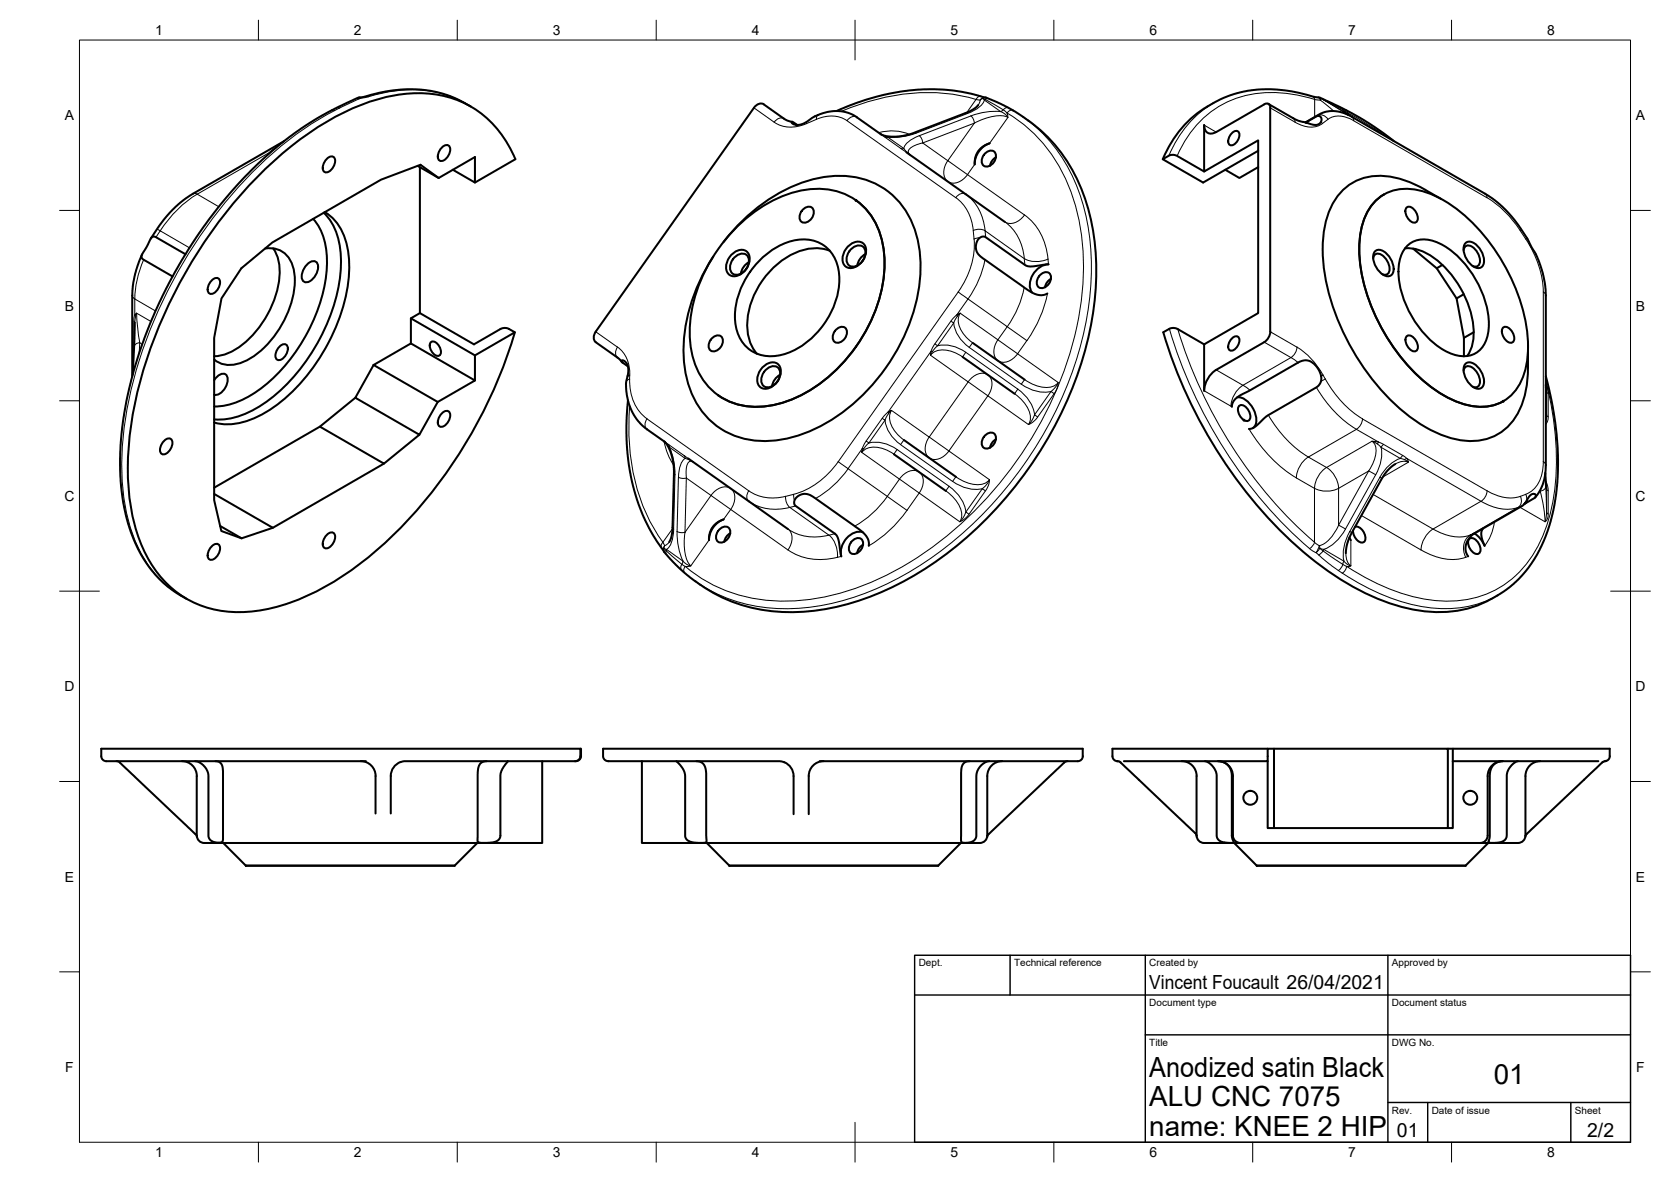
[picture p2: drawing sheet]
<svg xmlns="http://www.w3.org/2000/svg" width="420mm" height="297mm" viewBox="0 0 420 297" stroke-linecap="round" stroke-linejoin="round" font-family="sans-serif">
<!-- layer: Visible -->
<g fill="none" stroke="#000" stroke-width=".51">
<path d="M71.5 35.5l-23 13.2-2 1.3-2.3 1.9-2.4 2.5-3.9 5.5M82.3 39.8a1.11 1.11 0 0 1 1.5-.4 1.11 1.11 0 0 1 .4 1.5 2.47 2.47 0 0 1-2.6 2.3 2.47 2.47 0 0 1 .7-3.4zM90.1 24.6l-7.7 3.6-6.6 4.1-6.1 4.6-5.9 5.3-5.3 5.6-5.8 7.1-5.6 8.2-4.6 8.1-4.3 9-3.2 8.5-2.6 9.2-1.3 7.1-.9 8.7 .1 7.1 .9 6.6 1 4.3 .9 2.7a28.7 28.7 0 0 0 12.3 15.2l1.5 .9M90.4 24.5l6.7-1.5 3.7-.5h4.9l4.5 .7a26.2 26.2 0 0 1 6.6 2.7l1.5 .9M90.4 24.5h-.3M111.2 37a1.11 1.11 0 0 1 1.5-.5 1.11 1.11 0 0 1 .5 1.6 2.47 2.47 0 0 1-2.7 2.3 2.47 2.47 0 0 1 .7-3.4zM199.2 30.6l-1.8-.6-5.4-3.8a1.91 1.91 0 0 0-2.4 .9l-39.8 56.2a1.92 1.92 0 0 0 0 2.7l5.7 4 .8 .9M200.4 31.4l-.9-.7h-.4v.3l.5 .2 1.5 .2 1.5-.6 2.1-1.5 2.2-.9 2.6-.5h1.9l2 .5 1.4 .6 6.8 4.8M227.9 38.3l24.7 17.5M246 26.4l-1.1 1-1.8 .9-14.4 5.4-2.7 .6h-2l-1.2-.1-1.4-.5M246.5 37.3l1.1-.7 1.2-.6a5.6 5.6 0 0 0-3.7 5.3l.3-2.2zM247.7 38.5a1.5 1.5 0 0 1 2.2-.5 1.5 1.5 0 0 1 .3 2.2 1.94 1.94 0 0 1-3.1 1.2 2.42 2.42 0 0 1 .6-2.9z"/>
<path d="M247.8 24.5l-1.1-.3a50.5 50.5 0 0 0-32.8 2.2l-3.5 1.5M247.8 24.5l4 1.7 3.3 1.8a41.4 41.4 0 0 1 19.5 28.6 73.7 73.7 0 0 1-4.8 40.4 97.2 97.2 0 0 1-41.3 48.4 60.2 60.2 0 0 1-33.1 8.3 41.5 41.5 0 0 1-22.2-8.9l-2.5-2.2-2.2-2.2-1.4-1.6-1.9-2.7-3-5.4-2-5.1-1.6-6.1-.8-5.5-.3-7.1 .4-6.3M250.4 39.5l-1 .9-.5 1.3M309.9 33.4a1 1 0 0 1 1.3-.4 1 1 0 0 1 .4 1.4l-.4 .9a1.63 1.63 0 0 1-2.1 1 2.4 2.4 0 0 1 .8-2.9zM316.4 37.9l-13.9 8-10.1-5.9 1.8-1h1.4l7.2 4.1M318.9 26.1l6.6 3.8 1.8 .7 2.9 .8h.8l.9-.4 .4-1.1-.4-.6-.7-.1-2.9 1.6M328.2 30.8l3.9-2.2 1.8-.6 1.5-.1 1.3 .2 2.5 .8 34.9 20.2 2.4 1.8 1.9 1.7 3.5 4.2 2.2 3.2 2.4 4.6 1.4 3.9 .7 3.6v46a11.5 11.5 0 0 1-2.6 6.9M331.5 24.5l-6.7-1.5-5.3-.6-3.2 .1-2.7 .3-2.6 .6-2.5 .9a28.5 28.5 0 0 0-16.1 15.7M331.5 24.5h.4M331.9 24.6l5.1 2.3 4.9 2.7 5.3 3.4 3.3 2.5M338 28.2l1 .7M78.7 55a16 16 0 0 1 3.5 11.2 43.3 43.3 0 0 1-18.6 32.8 18.5 18.5 0 0 1-9.7 3.2"/>
<path d="M81.4 53.5a16 16 0 0 1 4.3 11.4 45.4 45.4 0 0 1-10 27.6 34.9 34.9 0 0 1-16.1 12.2 15 15 0 0 1-5.8 .7M81.7 53.3a13.4 13.4 0 0 1 5.9 10.2 40.4 40.4 0 0 1-6.1 24.7 40.8 40.8 0 0 1-17.4 16.8 15.4 15.4 0 0 1-10.3 1.2M105 41.7l5.3 3 9.1-5.2v6.4l-5.5-3.2M105.6 42v36.7l13.6 7.8 7.2-4 1.4 .1 1.7 .9-10.1 5.8M110.3 44.7l-4.6-3.3-9.9 3.8-27.3 15.7-7.8 6.5-5 7.6-1.9 9.9v40.8l1.8 7.7 5.1 1.9M129.6 40l-10.2 5.9M129.6 40a25.7 25.7 0 0 0-27.8-16.4 51.6 51.6 0 0 0-22.6 8.8 106.9 106.9 0 0 0-33.5 37.8 105.1 105.1 0 0 0-13.5 43.8 49.3 49.3 0 0 0 5.2 26.6 25.2 25.2 0 0 0 24.2 13.2 49.2 49.2 0 0 0 23.1-8.1 104.5 104.5 0 0 0 33.4-36 118.3 118.3 0 0 0 11.4-26.2M185 57.3a30.3 30.3 0 0 1 20.9-9.9 16.2 16.2 0 0 1 16.1 14.2 34.5 34.5 0 0 1-6.8 25.5 35.7 35.7 0 0 1-20 14.5 16.8 16.8 0 0 1-18.1-5.7 22.8 22.8 0 0 1-3.3-17.3 40.3 40.3 0 0 1 11.2-21.3zM201.9 52.6a1.5 1.5 0 0 1 2.2-.5 1.5 1.5 0 0 1 .3 2.2 1.94 1.94 0 0 1-3.1 1.2 2.42 2.42 0 0 1 .6-2.9zM215.2 50.3a18.4 18.4 0 0 1 7.2 14.9 38.6 38.6 0 0 1-13.2 28.7 28.3 28.3 0 0 1-20.9 8.2 16 16 0 0 1-7.7-2.8v.1M316.4 42l-4.8 2.7-3.5-2M346.3 50.1a11.7 11.7 0 0 1 11.3-2.1 34.6 34.6 0 0 1 17.4 13.6 46 46 0 0 1 9.2 25.5 16.3 16.3 0 0 1-4.5 12.5 11.7 11.7 0 0 1-11.3 2 34.6 34.6 0 0 1-17.4-13.5 46 46 0 0 1-9.2-25.5 16.3 16.3 0 0 1 4.5-12.5z"/>
<path d="M348 48.9h.1M348 48.9a13.3 13.3 0 0 0-6 10.1 40.1 40.1 0 0 0 6 24.5 40.1 40.1 0 0 0 18.2 17.4 13.3 13.3 0 0 0 11.8-.1M353.6 52.3a1.39 1.39 0 0 1 2.1 .5l.3 .5a1.95 1.95 0 0 1 0 2.6 2.56 2.56 0 0 1-2.6-2.9zM362.3 50a37.4 37.4 0 0 0-11.7-5.4 13.6 13.6 0 0 0-16.8 9.7 37 37 0 0 0 1 21.6 58.5 58.5 0 0 0 21.7 30.3 23.5 23.5 0 0 0 14.9 4.6 13.4 13.4 0 0 0 11.6-10.1 26.9 26.9 0 0 0 1.2-8.3v-4.5M35.7 64l-1.7 4.8-.7 4.2v21.5M46.6 63.9l-7.6-4.4h-.6l-.5 .5-2.2 4.1v.8l7.7 4.6M53.4 70.4a1.11 1.11 0 0 1 1.5-.5 1.11 1.11 0 0 1 .4 1.6 2.47 2.47 0 0 1-2.6 2.3 2.47 2.47 0 0 1 .7-3.4zM66.6 62.5a6.1 6.1 0 0 1 7.3 5.5 22.3 22.3 0 0 1-4.7 16.2 17.1 17.1 0 0 1-10.7 7.5 5.9 5.9 0 0 1-4.6-1.4M68.7 62.4a11.8 11.8 0 0 1 1.3 9.3 25.1 25.1 0 0 1-11.8 16.7 9.8 9.8 0 0 1-4.4 1.1M77 66.7a1.76 1.76 0 0 1 2.7-.7 3.8 3.8 0 0 1-2.8 4.9 1.76 1.76 0 0 1-.8-2.6zM105.6 78.7l-2.3 1.3M181.9 60.8a42.6 42.6 0 0 1 23.2-15.9 21.1 21.1 0 0 1 19.7 4.5 23.9 23.9 0 0 1 6.7 18.1 48.1 48.1 0 0 1-19.4 35.9 33.1 33.1 0 0 1-22 7.3 19.3 19.3 0 0 1-17.3-15.1 38.4 38.4 0 0 1 3.9-26.6l2.6-4.5"/>
<path d="M184 64a2.76 2.76 0 0 1 4.1-.5 4.2 4.2 0 0 1-4.1 5.8 2.44 2.44 0 0 1-1.3-3.2l.7-1.5zM184.7 64.7a2.02 2.02 0 0 1 3.5 .1 3.5 3.5 0 0 1-3.5 4.2 2.37 2.37 0 0 1-.4-3.8zM188.3 65.9a3.9 3.9 0 0 0-2 2.9M190.8 65.6a15.3 15.3 0 0 1 13-5.3 9 9 0 0 1 7.2 9.2 20.8 20.8 0 0 1-13.7 19.5 9 9 0 0 1-11.7-4.9 16.7 16.7 0 0 1 2.1-14.4l.9-1.4zM208.6 63a13 13 0 0 0-12.5 2.8 20.7 20.7 0 0 0-8.1 17.4 10.3 10.3 0 0 0 2.3 5.7M213.2 61.9a2.76 2.76 0 0 1 4.1-.4 4.2 4.2 0 0 1-4.1 5.8 2.44 2.44 0 0 1-1.2-3.3l.7-1.4zM214 62.6a2.02 2.02 0 0 1 3.5 .1 3.5 3.5 0 0 1-3.5 4.2 2.37 2.37 0 0 1-.5-3.7zM217.6 63.8a3.9 3.9 0 0 0-2 3M259.5 73.5a4.9 4.9 0 0 1 2.3-6.5l1.8-.6-4 .6-1.6-.2-10.4-7.3-.5-.1-.7 .3-.5 .5-.4 .8-.1 1.2 .2 1.1 .6 .8 .9 .8 12.1 8.4 1.3 .7 1.2 .2 1-.1 .7-.3M261.6 69.1a1.5 1.5 0 0 1 2.2-.5 1.5 1.5 0 0 1 .2 2.2 1.94 1.94 0 0 1-3.1 1.1 2.42 2.42 0 0 1 .7-2.8zM264.3 70.1l-1 .9-.5 1.2M345.3 64.9a1.24 1.24 0 0 1 .7-1.1 1.24 1.24 0 0 1 1.4 .3 4.1 4.1 0 0 1 1.8 4.4 1.16 1.16 0 0 1-1.6 .4"/>
<path d="M345.8 63.1a2.32 2.32 0 0 1 3 .8 4.8 4.8 0 0 1 1.4 4.9 1.77 1.77 0 0 1-2.9-.1 5.1 5.1 0 0 1-1.8-5.3zM353.3 62.4a12.1 12.1 0 0 1 9.3 4.1 24.9 24.9 0 0 1 7.9 18 9.4 9.4 0 0 1-1.6 5M354.1 61.5a6.7 6.7 0 0 1 7.6-.5 24.4 24.4 0 0 1 12.1 15.9 12.4 12.4 0 0 1-1.2 10.5 6.6 6.6 0 0 1-8.3 1.2 24.4 24.4 0 0 1-12.1-15.8 12.4 12.4 0 0 1 1.2-10.5zM355.3 62.5l6 4.9 1.4-.8M361.3 67.4l4.9 7.6M368 62.9a1.24 1.24 0 0 1 .8-1.2 1.24 1.24 0 0 1 1.3 .3 4.1 4.1 0 0 1 1.8 4.5 1.16 1.16 0 0 1-1.6 .4M368 73.9l-1.8 1.1 1.9 9.9M368.6 61a2.32 2.32 0 0 1 3 .9 4.8 4.8 0 0 1 1.3 4.8 1.77 1.77 0 0 1-2.8 0 5.1 5.1 0 0 1-1.8-5.3zM33.9 81.1l-.5 13M53.9 95.5a2.41 2.41 0 0 1 2.8-1.4 2.6 2.6 0 0 1 0 3.3 2.79 2.79 0 0 1-2.8 1.8M70.4 87a1.11 1.11 0 0 1 1.5-.4 1.11 1.11 0 0 1 .4 1.5 2.47 2.47 0 0 1-2.6 2.3 2.47 2.47 0 0 1 .7-3.4zM89.3 100l-8.9 7.2-26.6 15.4"/>
<path d="M93.9 91.7l9.4-5.4 16.1 9.3-9.3 5.4zM93.9 91.7l-4.6 8.3 16.2 9.2 4.6-8.2M103.3 86.3v-6.3l16.1 9.3v6.3M108.3 86a1.63 1.63 0 0 1 2.2 1 1.63 1.63 0 0 1-.2 2.4 2.49 2.49 0 0 1-2-3.4zM157.9 92.1l-1.4-1a.34 .34 0 0 1-.2-.5 .34 .34 0 0 1 .6 .1l.6 .6 .4 .9v1.6l-.5 2.6 .1 2.2 .6 2.9 1 2.2 .9 1.6 1.5 1.6 5.7 4.2M179.1 84.9a1.5 1.5 0 0 1 2.1-.4 1.5 1.5 0 0 1 .3 2.2 1.94 1.94 0 0 1-3.1 1.1 2.42 2.42 0 0 1 .7-2.9zM191.8 92.2a2.76 2.76 0 0 1 4.1-.4 4.2 4.2 0 0 1-4.1 5.8 2.44 2.44 0 0 1-1.2-3.2l.7-1.5zM192.5 93a2.02 2.02 0 0 1 3.6 0 3.5 3.5 0 0 1-3.6 4.3 2.37 2.37 0 0 1-.4-3.8zM196.2 94.2a3.9 3.9 0 0 0-2.1 2.9M210.3 82.8a1.5 1.5 0 0 1 2.1-.5 1.5 1.5 0 0 1 .3 2.2 1.94 1.94 0 0 1-3.1 1.1 2.42 2.42 0 0 1 .7-2.8zM242 89.7l13.1 9.3M244.6 86.2l13 9.2"/>
<path d="M302.8 86.5l-7.2-4-1.5 .1-1.6 .9a118 118 0 0 0 36.8 56.5 60 60 0 0 0 26.7 13.3 28.6 28.6 0 0 0 23.1-5.4l1.5-1.2 2.2-2.2 1.7-2.1 2-3.1 1.7-3.4 1.1-2.8 .8-3 .8-3.7 .7-6.3v-7.8l-.9-8.7-2-9.1M305.8 92.9a6.8 6.8 0 0 0-3 5.3v-11.7l13.6-7.8v-43.4l-13.6 7.8v-11.7a1.85 1.85 0 0 0 .9 2 1.85 1.85 0 0 0 2.1-.2l12.1-7a.91 .91 0 0 1 1.1-.1 .91 .91 0 0 1 .4 1v56.7l-.7 1.5-.8 .7-12.1 6.9M309.9 85a1 1 0 0 1 1.3-.4 1 1 0 0 1 .4 1.4l-.4 .9a1.63 1.63 0 0 1-2.1 1 2.4 2.4 0 0 1 .8-2.9zM311.1 99.9a4.5 4.5 0 0 1 4 2.9 3.8 3.8 0 0 1 0 4.7M353.6 84.6a1.39 1.39 0 0 1 2.1 .6l.4 .5a1.95 1.95 0 0 1 0 2.5 2.56 2.56 0 0 1-2.7-2.8zM368 93.2a1.24 1.24 0 0 1 .8-1.1 1.24 1.24 0 0 1 1.3 .2 4.1 4.1 0 0 1 1.8 4.5 1.16 1.16 0 0 1-1.6 .4M368.6 91.4a2.32 2.32 0 0 1 3 .8 4.8 4.8 0 0 1 1.3 4.8 1.77 1.77 0 0 1-2.8 0 5.1 5.1 0 0 1-1.8-5.3zM370.6 83.5l-2.5 1.4v4.6M377.8 82.4a1.39 1.39 0 0 1 2.2 .6l.3 .5a1.95 1.95 0 0 1 0 2.5 2.56 2.56 0 0 1-2.7-2.8zM388.7 96.7l.1 1.6M41.4 110.7a1.11 1.11 0 0 1 1.5-.4 1.11 1.11 0 0 1 .4 1.5 2.47 2.47 0 0 1-2.6 2.3 2.47 2.47 0 0 1 .7-3.4zM80.4 107.2l16.1 9.3 9-7.3"/>
<path d="M96.5 116.5l-27.9 16.1-14.8-8.5M111.2 103.8a1.11 1.11 0 0 1 1.5-.5 1.11 1.11 0 0 1 .5 1.6 2.47 2.47 0 0 1-2.7 2.3 2.47 2.47 0 0 1 .7-3.4zM166.9 110.9l.9 1 .8 1.5 .6 2.3 .2 2-.3 15.1-.3 2.1-.5 1.3M173 115.2l25.1 17.8M224.8 114.2l13 9.2M227.3 110.6l13.1 9.2M247.7 109.4a1.5 1.5 0 0 1 2.2-.5 1.5 1.5 0 0 1 .3 2.2 1.94 1.94 0 0 1-3.1 1.1 2.42 2.42 0 0 1 .6-2.8zM250.4 110.4l-1 .9-.5 1.2M309.8 102.2l.4-1.4 1.4-1.3 15.2-8.6 1.2-.3h1l.9 .5 1 .9 1 1.5 .3 1.4-.1 1.2-.8 1-12.6 7.3-3.1 2.8-.8 .5-.8 .1M311.5 102.1a1.45 1.45 0 0 1 2.2 .7l.3 .4a1.86 1.86 0 0 1-.1 2.5 2.63 2.63 0 0 1-2.6-2.9zM350.8 116.6l-1.9 1.6-1.4 2-8 14.5-.9 2.5-.2 1.8M388.6 118.8l.2 3.9"/>
<path d="M53.4 137.2a1.11 1.11 0 0 1 1.5-.4 1.11 1.11 0 0 1 .4 1.5 2.47 2.47 0 0 1-2.6 2.3 2.47 2.47 0 0 1 .7-3.4zM55.4 132.2l5.3 3.1 7.9-2.7M82.3 134.3a1.11 1.11 0 0 1 1.5-.4 1.11 1.11 0 0 1 .4 1.5 2.47 2.47 0 0 1-2.6 2.3 2.47 2.47 0 0 1 .7-3.4zM180.9 133a1.5 1.5 0 0 1 2.2-.5 1.5 1.5 0 0 1 .3 2.2 1.94 1.94 0 0 1-3.1 1.1 2.42 2.42 0 0 1 .6-2.8zM181.9 130.5l-1.5 .8-1.4 1.4-.5 1.3-.2 1.7M181.9 130.5a5.7 5.7 0 0 0-3.6 5.2M183.6 134l-1 .9-.5 1.2M214.3 135.9a1.5 1.5 0 0 1 2.2-.5 1.5 1.5 0 0 1 .3 2.2 1.94 1.94 0 0 1-3.1 1.1 2.42 2.42 0 0 1 .6-2.8zM216.9 133.8a4.8 4.8 0 0 0-5.4 4.1v1.9l-.6-3.8-.5-1.5-10.4-7.4-.3-.5v-.5l.7-1.2 1.1-.6 1-.2 1.2 .3 1.3 .8 11.8 8.5 1.4 1.7 .3 .9-.1 .9M217 136.9l-1 .9-.5 1.2M339.3 135.1l.4 .6M340.7 132.4a2.68 2.68 0 0 1 2.6 2.8 1.05 1.05 0 0 1-.7 1.2 1.05 1.05 0 0 1-1.2-.5l-.9-1.2-.3-1.4"/>
<path d="M369.4 135.5a1.39 1.39 0 0 1 2.1 .6l.3 .5a1.95 1.95 0 0 1 0 2.5 2.56 2.56 0 0 1-2.7-2.8zM372.9 132.8l-.4 .7-.1 .9 .9 2.7-.9-1.5-1.6-1.5M383.3 126.6l2.6-1.5 .3-.4-.1-.4-.6-.2-.7 .3-1.4 2.1-.6 .6-12.7 7.4-1.1 1.3-.5 1.4 .1 1.6 .6 1M29.3 191.3a7 7 0 0 1 2.7 2.1l17.1 16.2M45.7 191.3a3.7 3.7 0 0 1 3.8 3.7v15a2.23 2.23 0 0 0 2.8 1.8h84v-20.5M49.1 191.3l.9 .2 1.1 .7 .7 1 .5 1.2 .2 16.1 .2 .5 .8 .5 1.8 .3 .6-.2 .2-.6v-17.3l-.2-1-.4-.9-.5-.4-.9-.1M90.7 191.3a3.8 3.8 0 0 1 3.7 3.7v9.4M92 191.3h-64.3a2.06 2.06 0 0 1-2.2-.9v-2.2h120.4v2.2l-.5 .6-.7 .3h-43l-1 .2M100.7 191.5a3.8 3.8 0 0 0-2.4 3.5v9.4M122.4 191.3l-1 .2-.6 .4-.4 .7-.3 1.4v17.2l.1 .5 .7 .1 3.5-.2 .9-.5 .5-.7v-15.6l.5-1.6 1.4-1.9M145.9 188.2h.2l-.1 2.3-.7 .7-.7 .1M170 191.3l1.5 1.6 .8 1.8v15.7l.6 .8 .9 .4 3.4 .2 .5-.3-.2-17.5-.2-1.3-.5-.7-.7-.5-1-.2"/>
<path d="M197.2 191.6a3.8 3.8 0 0 1 2.3 3.4v9.6M206.1 191.3h63.9a2.08 2.08 0 0 0 2.2-.9v-2.2h-120.6l.1 2.2 .4 .6 .8 .3h43.1l1.2 .3M207.1 191.3a3.8 3.8 0 0 0-3.8 3.7v9.6M243.8 191.3l-.8 .1-.6 .3-.5 .7-.2 1.3-.1 17.5 .2 .4 .4 .2 2.1-.2 .6-.4 .5-.7 .1-15.8 .3-1.1 .9-1.2 1-.8 1.1-.3M252 191.3a3.8 3.8 0 0 0-3.8 3.7v15a2.24 2.24 0 0 1-2.8 1.8h-84v-20.5M268.5 191.3a6.8 6.8 0 0 0-2.8 2.1l-17.1 16.2M280.9 191.3l.9 .3M281.8 191.6l18.7 17.7M282.6 191.3h36.1v-3.1h1.6v19.9M297.1 191.3a3.8 3.8 0 0 1 3.8 3.7M300.9 195v15M302.9 191.3l1 .3 .9 .8 .6 .8 .5 1.4 .1 15.9 .3 .5 .7 .5 .9 .2 2.1 .1 .3-.2-.6-1.5v-15.8l-.4-1.3-.7-.8-.9-.6-1.5-.3a3.8 3.8 0 0 1 3.8 3.7v15a1.87 1.87 0 0 0 1.9 1.8"/>
<path d="M318.7 191.3v16.8h46.6v-16.8M318.7 188.2h-39v1.8a1.26 1.26 0 0 0 1.3 1.3M320.3 188.2h43.7v19.9M364 188.2h40.7v1.8a1.21 1.21 0 0 1-1.1 1.3M365.3 188.2v3.1M365.3 191.3h36.6M377.8 191.3a3.8 3.8 0 0 0-3.7 3.7v15a1.87 1.87 0 0 1-1.9 1.8M377.9 191.3l-1.2 .2-1 .6-.7 .8-.4 1.2v16.1l-.4 1.3 .4 .3h1.7l1.3-.2 .8-.5 .4-.7 .1-15.8 .4-1.2 .7-1 .9-.8 .8-.3M387.3 191.3a3.8 3.8 0 0 0-3.7 3.7v15a2.22 2.22 0 0 1-2.9 1.8h-8.5M403.9 191.2l-1 .4-19 17.9M49.2 209.6l.3 .7M56.1 211.8l5.7 5.7"/>
<path d="M61.8 217.5v.1M120 211.8l-5.7 5.7h-52.5M177.7 211.8l5.7 5.7M183.4 217.5v.1M241.6 211.8l-5.7 5.7h-52.5M248.6 209.6l-.4 .7M300.5 209.3l.4 .8M300.9 210a2.26 2.26 0 0 0 2.9 1.8h8.1M310.3 211.8l5.7 5.7M311.9 211.8h60.3M316 217.5v.1M374.2 211.8l-5.7 5.7h-52.5"/>
<path d="M383.9 209.5l-.4 .7"/>
<circle cx="314.4" cy="200.5" r="1.75"/>
<circle cx="369.7" cy="200.5" r="1.75"/>
</g>
<!-- layer: Visible Narrow -->
<g fill="none" stroke="#000" stroke-width=".25">
<path d="M67.8 38.3l-.1 .3M67.8 38.3l-18.2 10.5M67.9 38.2l.1 .1M69 37.3l.1 .1M69.4 37.1l-1.6 1.2M83.4 27.7l.7 .1M84.1 27.8a92.3 92.3 0 0 0-31.3 28 115.1 115.1 0 0 0-21.5 51 57.4 57.4 0 0 0 2.9 29.7 27.1 27.1 0 0 0 11.2 13.1M84.6 27.1h.8M85.3 27.2l-1.2 .6M89.5 24.8h.8M90.1 24.5l.6 .1M90.3 24.9l-5 2.3"/>
<path d="M90.4 24.5l.3 .1M90.7 24.7l-.4 .2M92 24.2l.6 .1M92.6 24.3l-1.9 .4M92.6 24.3a30.8 30.8 0 0 1 23 .9l1.2 .7M189.6 27.1l5.1 3.6a1.92 1.92 0 0 1 2.4-.9M194.7 30.7a8.2 8.2 0 0 0 8.1 .4M202.8 30.6v.4M205.3 30l-2.5 1.1M205.7 28.9l-.3 .4-.1 .7M213 30.3l27.3 19.4M215.5 29.4a1.93 1.93 0 0 0-2.5 .9 7.7 7.7 0 0 0-7.7-.3"/>
<path d="M220.9 33.3a11.9 11.9 0 0 1 7.8 .5M221.4 33.7l.6 .3M221.6 33.8l4.9 3.5M221.6 33.8l.4 .2M222 34l1.2 .5 4 2.8M226.5 37.3l1.4 1M227.2 37.3l1.7 1.7M227.2 37.3a5.7 5.7 0 0 1 4-3.2l.4 .6 .4 1.2a6 6 0 0 0-3.5 1.8v.9l.4 .3M227.3 37.3h-.8M227.9 38.2l.2 .1M229.8 33.4l.5 .1M242.8 28.4l.5 .1"/>
<path d="M243.3 28.5l-13 5a18.2 18.2 0 0 1-7.8 1M244.1 29.1l.5 .6 .4 1.2M244.1 29.1l-13 5M245 31l-6.7 9.4 5 3.5a3.8 3.8 0 0 1-5 1.7 3.8 3.8 0 0 1 0-5.2M245 31l-13 4.9 6.3 4.5M245.4 25l1 .2M245.4 25l-2.3 3.3M245.4 25a48.8 48.8 0 0 0-31.8 2.2l-2 .8M246.4 25.1l-.4 1.3M246.7 24.2a1.15 1.15 0 0 0-1.3 .8M247.1 24.8l.6 .2M247.1 24.8l4.5 3.3"/>
<path d="M247.2 24.7l-.7 .4M247.7 25l4.6 2.6M247.8 25l-.2 .1a5.7 5.7 0 0 1-3.5 3.1l-.8 .3M247.8 24.5a1.3 1.3 0 0 0-1.3 .6M248 24.6l-.8 .1M248.5 24.8l-.8 .2M251.6 28a16.9 16.9 0 0 0-7.5 1.1M251.6 28.1l1.1 .6 .7 .8a8.3 8.3 0 0 0-6.4 .5l-2 .9M252.3 27.6l.9 .8M252.3 27.6l-.7 .4M253.2 28.4l.2 1.1-4.6 6.5M253.2 28.4a39.2 39.2 0 0 1 18 26.3 70.7 70.7 0 0 1-3.9 39.2 95.4 95.4 0 0 1-41.2 48.9 58.1 58.1 0 0 1-32.9 8.1 36.8 36.8 0 0 1-20.9-8.6"/>
<path d="M253.6 27.1a1.13 1.13 0 0 0-1.3 .5M254.8 27.8a1.2 1.2 0 0 0-1.6 .6M257.3 29.4a40.5 40.5 0 0 1 16.1 26.3 73.7 73.7 0 0 1-4.8 40.5 97.2 97.2 0 0 1-41.4 48.3 60.2 60.2 0 0 1-33 8.3 38.1 38.1 0 0 1-19.3-6.7M302.8 31.4l3 1.8M305.1 25.9a27.1 27.1 0 0 0-11.2 13.2M319.4 27.1l6.2 3.6-.1-.6-.3-.4M325.6 30.7a6.3 6.3 0 0 0 6.9 .4M330 24.2l.4 .3 .2 .5M330.6 25l1.4 .2M330.6 25v4.4M330.6 25a30.7 30.7 0 0 0-21.8 .5 25.9 25.9 0 0 0-12.8 13.7M330.9 29.3l.3-.2-2.9 1.7"/>
<path d="M331.5 24.5l.5 .6M331.7 28.8l-.5 .2a2.08 2.08 0 0 1 2.7 1M331.9 24.5l.2 .2-.1 .4M332 25.2l3.3 2.7M332.2 30.6l.3 .4M332.5 24.8l.2 .2M332.7 25l5 2.6M332.7 25l-.6-.2 5.8 3.3M332.8 25l.1 .1M332.9 25.1l5.5 3.4M333.9 30l-1.4 1.1M337.3 27.1l.4 .5"/>
<path d="M337.7 27.6l1.2 .8M337.7 27.6l.2 .4M337.8 28l1.2 .9zM337.8 28.4l.6 .1M338.3 28.5l.3 .2M338.5 27.7l.4 .7M338.9 28.4l.5 .7M338.9 28.4l4.6 2.6 4.5 3M339.9 29.3l.4 .4 .1 .6a5.9 5.9 0 0 0-6.5-.3M340.4 30.3l33.5 19.4M38.1 59.7v.1M39.2 59.6l1.1-1.6 7.3 4.3"/>
<path d="M48.5 48.7l.5-.1 .6 .2M49.6 48.8l5.4 3.2M49.6 48.8a28.9 28.9 0 0 0-9.3 9.2l-.9-.4M240.3 49.7a11.1 11.1 0 0 1 4.4 8.2l.2 2.2M240.3 49.7a1.93 1.93 0 0 1 3.3-.3 12.6 12.6 0 0 1 4.1 8.6M244.7 57.9l1.6-.3 1.4 .4M245.1 41.3l-1.8 2.6 14.3 10.1M246.4 59.7l-1.5 .4M247.8 59.6l-.1-1.6 9.8 7 .2 1.6M257.6 54a14.9 14.9 0 0 1 5.9 11.1M257.6 54a3.8 3.8 0 0 1-4.9 1.8 12.4 12.4 0 0 1 4.9 9.2M373.4 48.7l.4 .4 .1 .6"/>
<path d="M373.9 49.7a25.9 25.9 0 0 1 8.3 8.2l.3-.3M382.2 57.9l1.4 2.2M383.9 59.8l-.3 .3M33.3 74.2l.1 .5 .5 .4M33.9 75.1v4l-.3 1.6 .1 6.7M33.9 79.1l.5-.4-.5 2.4M33.9 75.1l5.2 3.1M33.9 79.1l.2 .4M36.1 65.3a25.7 25.7 0 0 0-2.2 9.8M240.6 79.1l.8-.4-.7 .8zM240.7 79.5l-.9 1.7-.7-.5M244.9 60.1a20.4 20.4 0 0 1-4 13.3"/>
<path d="M247.7 65.3a25 25 0 0 1-4.3 9.8l9.9 7-2.4 3.3-9.5-6.7a5.1 5.1 0 0 0 1.5 6l1.7 1.5M257.5 72.2a25 25 0 0 1-4.2 9.9l4.9 3.5-2.3 3.3 10.2 7.2-.5 1.9-4.8 7-1.1 1.1-1.1 .6-10.2-7.2-9.8 13.8 10.2 7.3-.2 1.1-.6 1.3-4.5 6.5-1.1 1-1.1 .6-10.2-7.2-3.1 4.4M257.6 65a6.7 6.7 0 0 0 5.9 .1M263.4 73.7a30.8 30.8 0 0 1-5.2 11.9M263.5 65.1l.1 1.3M383.6 60a25.3 25.3 0 0 1 4.4 13.4l.5 .4 .2 .4M388 73.4l.1 42.6 .4 .4 .2 .5M33.7 86.4l.1 .1M33.7 80.7l.2 .4M35.1 86.2l-.1 2.5M35.1 86.2l.7 .3M35.1 86.1a1.34 1.34 0 0 0-1.4 1.1"/>
<path d="M38 80.8l-3.6-2.1 .1 3.2 .7 4.3M149.8 83.4l5.5 3.8a8 8 0 0 1 3.1 7.1M155.3 87.2a1.92 1.92 0 0 0 0 2.6M157.5 95.8l.8-.6a11.6 11.6 0 0 0 4.4 10 1.94 1.94 0 0 0 0 2.7M158.3 94.3v1M158.3 94.3l-.5 .2M234.5 88.3a.59 .59 0 0 0-.5 .8l9.4 6.9-9.8 13.8-9.4-6.7a5.1 5.1 0 0 0 1.5 6.1l1.6 1.4-.9 1.1M235.1 86.4l.7 .5-1.1 1.1-.7 1.3a5.1 5.1 0 0 1 6.2-.7l1.8 1.1 .9-1.2M235.8 86.9l4-5.7a8.7 8.7 0 0 0 3.9 6.1M235.8 86.9a8.7 8.7 0 0 1 7 1.6M242.8 88.5l13.1 9.3-.7 1.1a10 10 0 0 1 3.9 5.7l-.2 1.5-.3 .6 .8-1 .7-1.5 .8 .6M243.4 96l5 3.5"/>
<path d="M243.4 95.9a3.8 3.8 0 0 1 5-1.7 3.8 3.8 0 0 1 0 5.3M243.7 87.3l13.1 9.2M244.6 86.1l-.9 1.2M255.9 88.9a3.8 3.8 0 0 1-5 1.7 3.8 3.8 0 0 1 0-5.2l5 3.5M255.9 97.8a9.7 9.7 0 0 1 4.2 6.4l4.2-5.8 .7 .5M257.6 95.5a9.8 9.8 0 0 0 6.7 1.8l1.3-.7 .5-.5-.5 .9-1 1.1a4.9 4.9 0 0 1-4.4 .1l-1.7-.7-1.7-1zM294 82.6a118.4 118.4 0 0 0 35.3 55.3M296.1 82.7a116.1 116.1 0 0 0 34.4 53.6M302.8 98.2l6.7 3.9M314.3 98.1l-1.8-1.3a6.8 6.8 0 0 0-3 5.3M317.9 86l6.7 3.9-12.1 6.9-6.7-3.9M319.4 83.4l6.7 3.8a18.8 18.8 0 0 1 6.6 7.1"/>
<path d="M326.1 87.2l-.4 1.5-1.1 1.1 1.8 1.3M331 97.3a29.4 29.4 0 0 0 10.1 10.6M332.7 94.3l.5 1M332.7 94.3l-.5 .2M333.2 95.2a26.7 26.7 0 0 0 9.4 10l-.5 1.5-1 1.2M333.2 95.2l-1 .6M388.7 96.5l.6 2.1v6.5l-.2 .9-.4 .5M388.7 97.9l.2 6.3M388.7 96.7l.1 1.8 .1-.1 .4 .5M388.7 97l.2 1.2v6M388.7 95.7a68.2 68.2 0 0 1 .9 34.2 28.2 28.2 0 0 1-14.5 18.8 30.9 30.9 0 0 1-23.2 .2 59.1 59.1 0 0 1-13.3-6.6M158.3 102a51.4 51.4 0 0 0 7.4 32.8l1 1.5a1.15 1.15 0 0 0-.3 1.4"/>
<path d="M162.7 105.3l25.6 18M166.9 110.9l1.4 1.5M167 110.9a15.7 15.7 0 0 0 2.4 5.9M167.6 111.6l-.4-.5 5.7 4 .3 .4M168.1 111.7l.2 .7M168.3 112.4a15.9 15.9 0 0 1 1.4 6.9M168.3 112.4l4 2.8 .9 .3M169.5 118.9l.2 .4M169.7 119.3l-.3 13.7M170.6 119.9l-.4 13.7M170.6 119.9l.7 .3 1.3-.1M172 114.5l.3 .7a5.5 5.5 0 0 0-1.7 4.7"/>
<path d="M173.2 115.5l1.2 .7M174.4 116.2a.93 .93 0 0 0-1.5 .4 7.2 7.2 0 0 0-.3 3.5M210.8 116a20.4 20.4 0 0 1-11.2 8.2l.2 1.6M213.2 117.8l14.8 10.5M213.3 117.8a25.2 25.2 0 0 1-8.2 7.5M216.7 113.7l9.5 6.7-3.1 4.3M216.8 112.7h.4M216.8 112.7l-3.6 5.1-2.4-1.8M217.8 110.8l.7 .5-1 1-.8 1.4 .2-1.3zM221.8 105.1l-4 5.7M222.6 104.2l.7-.6 .9-.5-1.1 1.2-.6 1.3-.7-.5zM223.3 103.6l10.8-15.3 .7-1.6 4.3-6 1.5-1.6 2.8-4-2.5-1.7-30.1 42.6"/>
<path d="M223.3 103.5l.1 .4M225.6 112.9l-.8 1.2a7.4 7.4 0 0 0-7-1.3l-1.1 .9M226.4 111.7l13.1 9.3M226.4 111.7a9 9 0 0 1-3.9-6.1l-4 5.7a8.7 8.7 0 0 1 7.1 1.7l13 9.2M226.7 119.7a3.2 3.2 0 0 1 4.9-.6 4.1 4.1 0 0 1-.5 4.8l-4.9-3.5zM233.6 109.8l5 3.5a3.8 3.8 0 0 1-5 1.8 3.8 3.8 0 0 1 0-5.3zM240.4 119.8a8 8 0 0 0 7.3 1.6l1.1-.8-.5 .8-.9 1.1a4.9 4.9 0 0 1-4.5 .1l-1.7-.7-1.7-.9zM309.5 102.1l.3 .1M312.8 105.6h.1M314 107.8a35.7 35.7 0 0 0 12 12.3M318.9 104.3a29.4 29.4 0 0 0 10.1 10.5M329 114.8a6.7 6.7 0 0 0-3 5.3"/>
<path d="M341.1 107.9l-12.1 7 4.5 2.6 11.5-6.6a3.3 3.3 0 0 1 .8 3.7l-.6 1.8-1 1.9M341.1 107.9l5.5 3.2M342.6 105.3l31.3 18M344.1 118.3l-7.5 13.7v-9.3M344.1 118.3l-7.5 4.4M344.2 118.3l1.7 1M345.9 119.3l-7.6 13.7M346.6 111.1l-1.6-.2 1.4 .7 .8 .8M346.6 111.1l6.1 3.4 1 .7M346.6 111.1l-.2 .5M347 119.9l-7.6 13.7M347 119.9l.5 .3"/>
<path d="M347.2 112.4l4.9 2.8M347.3 112.4a9.9 9.9 0 0 1-1.4 6.9M347.9 111.7l-.6 .7M350.8 116.6l.7-.3a3 3 0 0 1 2.6-.1l-6.4 3.7M352.1 115.2l1 .3M352.1 115.2a9.6 9.6 0 0 0-5.1 4.7M352.8 114.5l-.7 .7M353.7 115.2l.4 1-1-.7M353.7 115.2l18.7 10.8M353.7 115.2l-.6 .3M388 116a8.6 8.6 0 0 1-3.6 7.9l-.8 .3M388.5 119.2l.2 3"/>
<path d="M388.6 118.8l.1 2.2M388.9 104.2l-.2 1.8M388.9 104.2l.4 .6M167 137.8v.9M167 137.8l.5 .6M167 137.8l.6 .3M167.1 137.1l-.1 .7M167.1 137.1a1.27 1.27 0 0 0-.2 1.5M167.5 138.4l3.9 3.4 .9 .5M167.5 138.4l-.1 .5 .2 .4M167.6 138.1l4.1 2.9M167.6 138l-.1 .4"/>
<path d="M168.3 136.2l-.6 .6-.6 .3M169.1 132.9l-2.4 3.4 .4 .8M169.1 132.5l.3 .5a6.2 6.2 0 0 1-1.8 5.1M170.2 133.6a17.1 17.1 0 0 0 1.5 7.4M170.3 133.6l.7 .2h1.2M172.2 133.8a12.3 12.3 0 0 0 1.1 8l.4 .4 4.6-6.5M172.6 120.1l6.2 4.4a3.8 3.8 0 0 1 4.9-1.7 3.8 3.8 0 0 1 0 5.2M172.6 120.1l-.4 13.7M181.9 130.5l1.8-2.5 14.4 10.2M183.7 128l-4.9-3.5-6.6 9.3M188.3 123.3a11.1 11.1 0 0 0 9.2 1.4M188.3 123.3a1.93 1.93 0 0 0 .8 3.2 12.6 12.6 0 0 0 9.5 1"/>
<path d="M197.5 124.7l.3 1.6 .8 1.2M198.1 132.9a12.4 12.4 0 0 0 10.3 1.6 6.7 6.7 0 0 1 2.2 5.6 15.1 15.1 0 0 1-12.5-1.9 3.8 3.8 0 0 0 0-5.3zM198.6 127.5l9.8 7 1.5-.4M199.5 124.2l-2 .5M200.1 127.2l-1.5 .3M211.5 139.8l-.9 .3M223.1 124.7a25.2 25.2 0 0 1-8.2 7.5M228.1 128.3a30.9 30.9 0 0 1-9.6 8.9M238.6 122.2a9.7 9.7 0 0 1 4.3 6.5M238.6 122.2l-.7 1.1a9.9 9.9 0 0 1 3.9 5.7l-.1 1.5-.4 .6 .9-1 .7-1.4 .7 .5M247.8 123.4l-.8-.6-4.1 5.9M325.9 120.1l4.6 2.6"/>
<path d="M329.3 137.9l1.6 1M330.5 136.3l1.2 .8M330.5 122.7v13.6M330.5 122.7a6.7 6.7 0 0 0 6.1 0M330.5 136.3l-.3 .7-.9 .9M330.5 122.7a6.7 6.7 0 0 1 3-5.2 6.7 6.7 0 0 1 3.1 5.2M330.9 138.9l.7 .6M331.6 139.5l4.9 3.9M331.7 137.1l-.8 1.8M331.7 137.1l.2 .7M331.9 137.8l.8 .6M331.9 137.8l.9 .3"/>
<path d="M331.9 137.8l-1 1.1M332.7 138.4l4.9 3.4M332.7 138.4l-1.1 1M332.8 138.1l5.1 2.9 .9 .9 .9 .3-1.1 .1M332.9 138.1l-.2 .3M338.3 132.9a10.8 10.8 0 0 1-5.5 5.2M338.3 132.9l-1.7-.9a8.7 8.7 0 0 1-4.9 5.1M339.4 133.6l.5 .3M339.4 133.6a11.1 11.1 0 0 0-1.5 7.4l-.3 .8M339.7 135.7v6.5a3.5 3.5 0 0 1-1.3-3.2M342.3 129.5l15 8.7M345.2 124.3l15.1 8.7 12.1-7"/>
<path d="M369.2 139.8l-.7 .3M369.6 134.5a11.2 11.2 0 0 1-9.3-1.6 6.8 6.8 0 0 0-3 5.3 13.7 13.7 0 0 0 11.2 1.9M369.7 134.5a4.2 4.2 0 0 0-1.2 5.5M372.4 126a11.2 11.2 0 0 0 9.3 1.5M373.9 123.3l-.4 1.5-1.1 1.2M373.9 123.3a10 10 0 0 0 8.4 1.4M375.8 131.2a12 12 0 0 1-2.5 6M381.7 127.5l-12.1 7 1-.4M382.3 124.7a2.12 2.12 0 0 1-.6 2.8M382.7 127.2l-1 .3M383.6 124.2l-1.3 .5M383.6 124.2l.3 .8v.8"/>
<path d="M387.2 123.4h.1M387.2 123.3v.1M387.2 123.4l.3 .8a31.5 31.5 0 0 1 1 6.9l.4-2.4M388.7 120.9l.6 2.2v6.4l-.5 1.3-.3 .3-6.3-3.6M388.7 122.2l.2 6.5M388.7 121l.1 2 .1-.2 .4 .6M388.7 120.9v.1M388.7 122.2a1.32 1.32 0 0 1-1.4 1.2M388.7 121.5l.2 1.2v6M388.9 128.6l.4 .6M171.7 141l1 .9 1 .3-1.4 .1M171.7 141l-.5 1.5 .2 .8"/>
<path d="M172.3 142.3a1.29 1.29 0 0 0-.1 1.7M336.5 143.4l1 .6M337.6 141.8l-.3 .7-.8 .9M337.6 141.8l1 .5M338.6 142.3l-.5 1.2-.6 .5a49.5 49.5 0 0 0 25 8.9 26.2 26.2 0 0 0 14-3.3"/>
</g>
<!-- layer: Visible -->
<g fill="#000" stroke="#000" stroke-width=".25">
<circle cx="215.2" cy="50.4" r=".24"/>
<circle cx="312.8" cy="105.6" r=".24"/>
<circle cx="378" cy="100.8" r=".24"/>
</g>
<!-- layer: Border -->
<g fill="none" stroke="#000" stroke-width=".25">
<path d="M20 10.1h390v276.9h-390zM65 5.1v5M115 5.1v5M165 5.1v5M215 5.1v10M265 5.1v5M315 5.1v5M365 5.1v5M15 52.9h5M410 52.9h5M15 100.7h5M410 100.7h5"/>
<path d="M15 148.6h10M405 148.6h10M15 196.4h5M410 196.4h5M15 244.2h5M410 244.2h5M65 287v5M115 287v5M165 287v5M215 282.1v9.9M265 287v5M315 287v5"/>
<path d="M365 287v5"/>
</g>
<!-- layer: TitleBlock -->
<path d="M230 240.1h180v46.9h-180zM230 250h180M254 240.1v9.9M288 240.1v46.9M349 240.1v46.9M288 260.1h122M349 277.1h61M359 277.1v9.9M395 277.1v9.9" fill="none" stroke="#000" stroke-width=".36"/>
<g font-size="7">
<text x="289" y="270.6">Anodized satin Black</text>
<text x="375.6" y="272.3">01</text>
<text x="289" y="278.1">ALU CNC 7075</text>
<text x="289" y="285.5">name: KNEE 2 HIP</text>
</g>
<g font-size="4.9">
<text x="289" y="248.5">Vincent Foucault 26/04/2021</text>
<text x="351.3" y="285.7">01</text>
<text x="399.1" y="285.7">2/2</text>
</g>
<g font-size="3.5">
<text x="39" y="8.8">1</text>
<text x="89" y="8.8">2</text>
<text x="139" y="8.8">3</text>
<text x="189" y="8.8">4</text>
<text x="239" y="8.8">5</text>
<text x="289" y="8.8">6</text>
<text x="339" y="8.8">7</text>
<text x="389" y="8.8">8</text>
<text x="16.3" y="30.2">A</text>
<text x="411.3" y="30.2">A</text>
<text x="16.3" y="78">B</text>
<text x="411.3" y="78">B</text>
<text x="16.2" y="125.9">C</text>
<text x="411.2" y="125.9">C</text>
<text x="16.2" y="173.7">D</text>
<text x="411.2" y="173.7">D</text>
<text x="16.3" y="221.6">E</text>
<text x="411.3" y="221.6">E</text>
<text x="16.4" y="269.4">F</text>
<text x="411.4" y="269.4">F</text>
<text x="39" y="290.8">1</text>
<text x="89" y="290.8">2</text>
<text x="139" y="290.8">3</text>
<text x="189" y="290.8">4</text>
<text x="239" y="290.8">5</text>
<text x="289" y="290.8">6</text>
<text x="339" y="290.8">7</text>
<text x="389" y="290.8">8</text>
</g>
<g font-size="2.5">
<text x="231" y="242.9">Dept.</text>
<text x="255" y="242.9">Technical reference</text>
<text x="289" y="242.9">Created by</text>
<text x="350" y="242.9">Approved by</text>
<text x="289" y="252.8">Document type</text>
<text x="350" y="252.8">Document status</text>
<text x="289" y="262.9">Title</text>
<text x="350" y="262.9">DWG No.</text>
<text x="350" y="279.9">Rev.</text>
<text x="360" y="279.9">Date of issue</text>
<text x="396" y="279.9">Sheet</text>
</g>
</svg>
